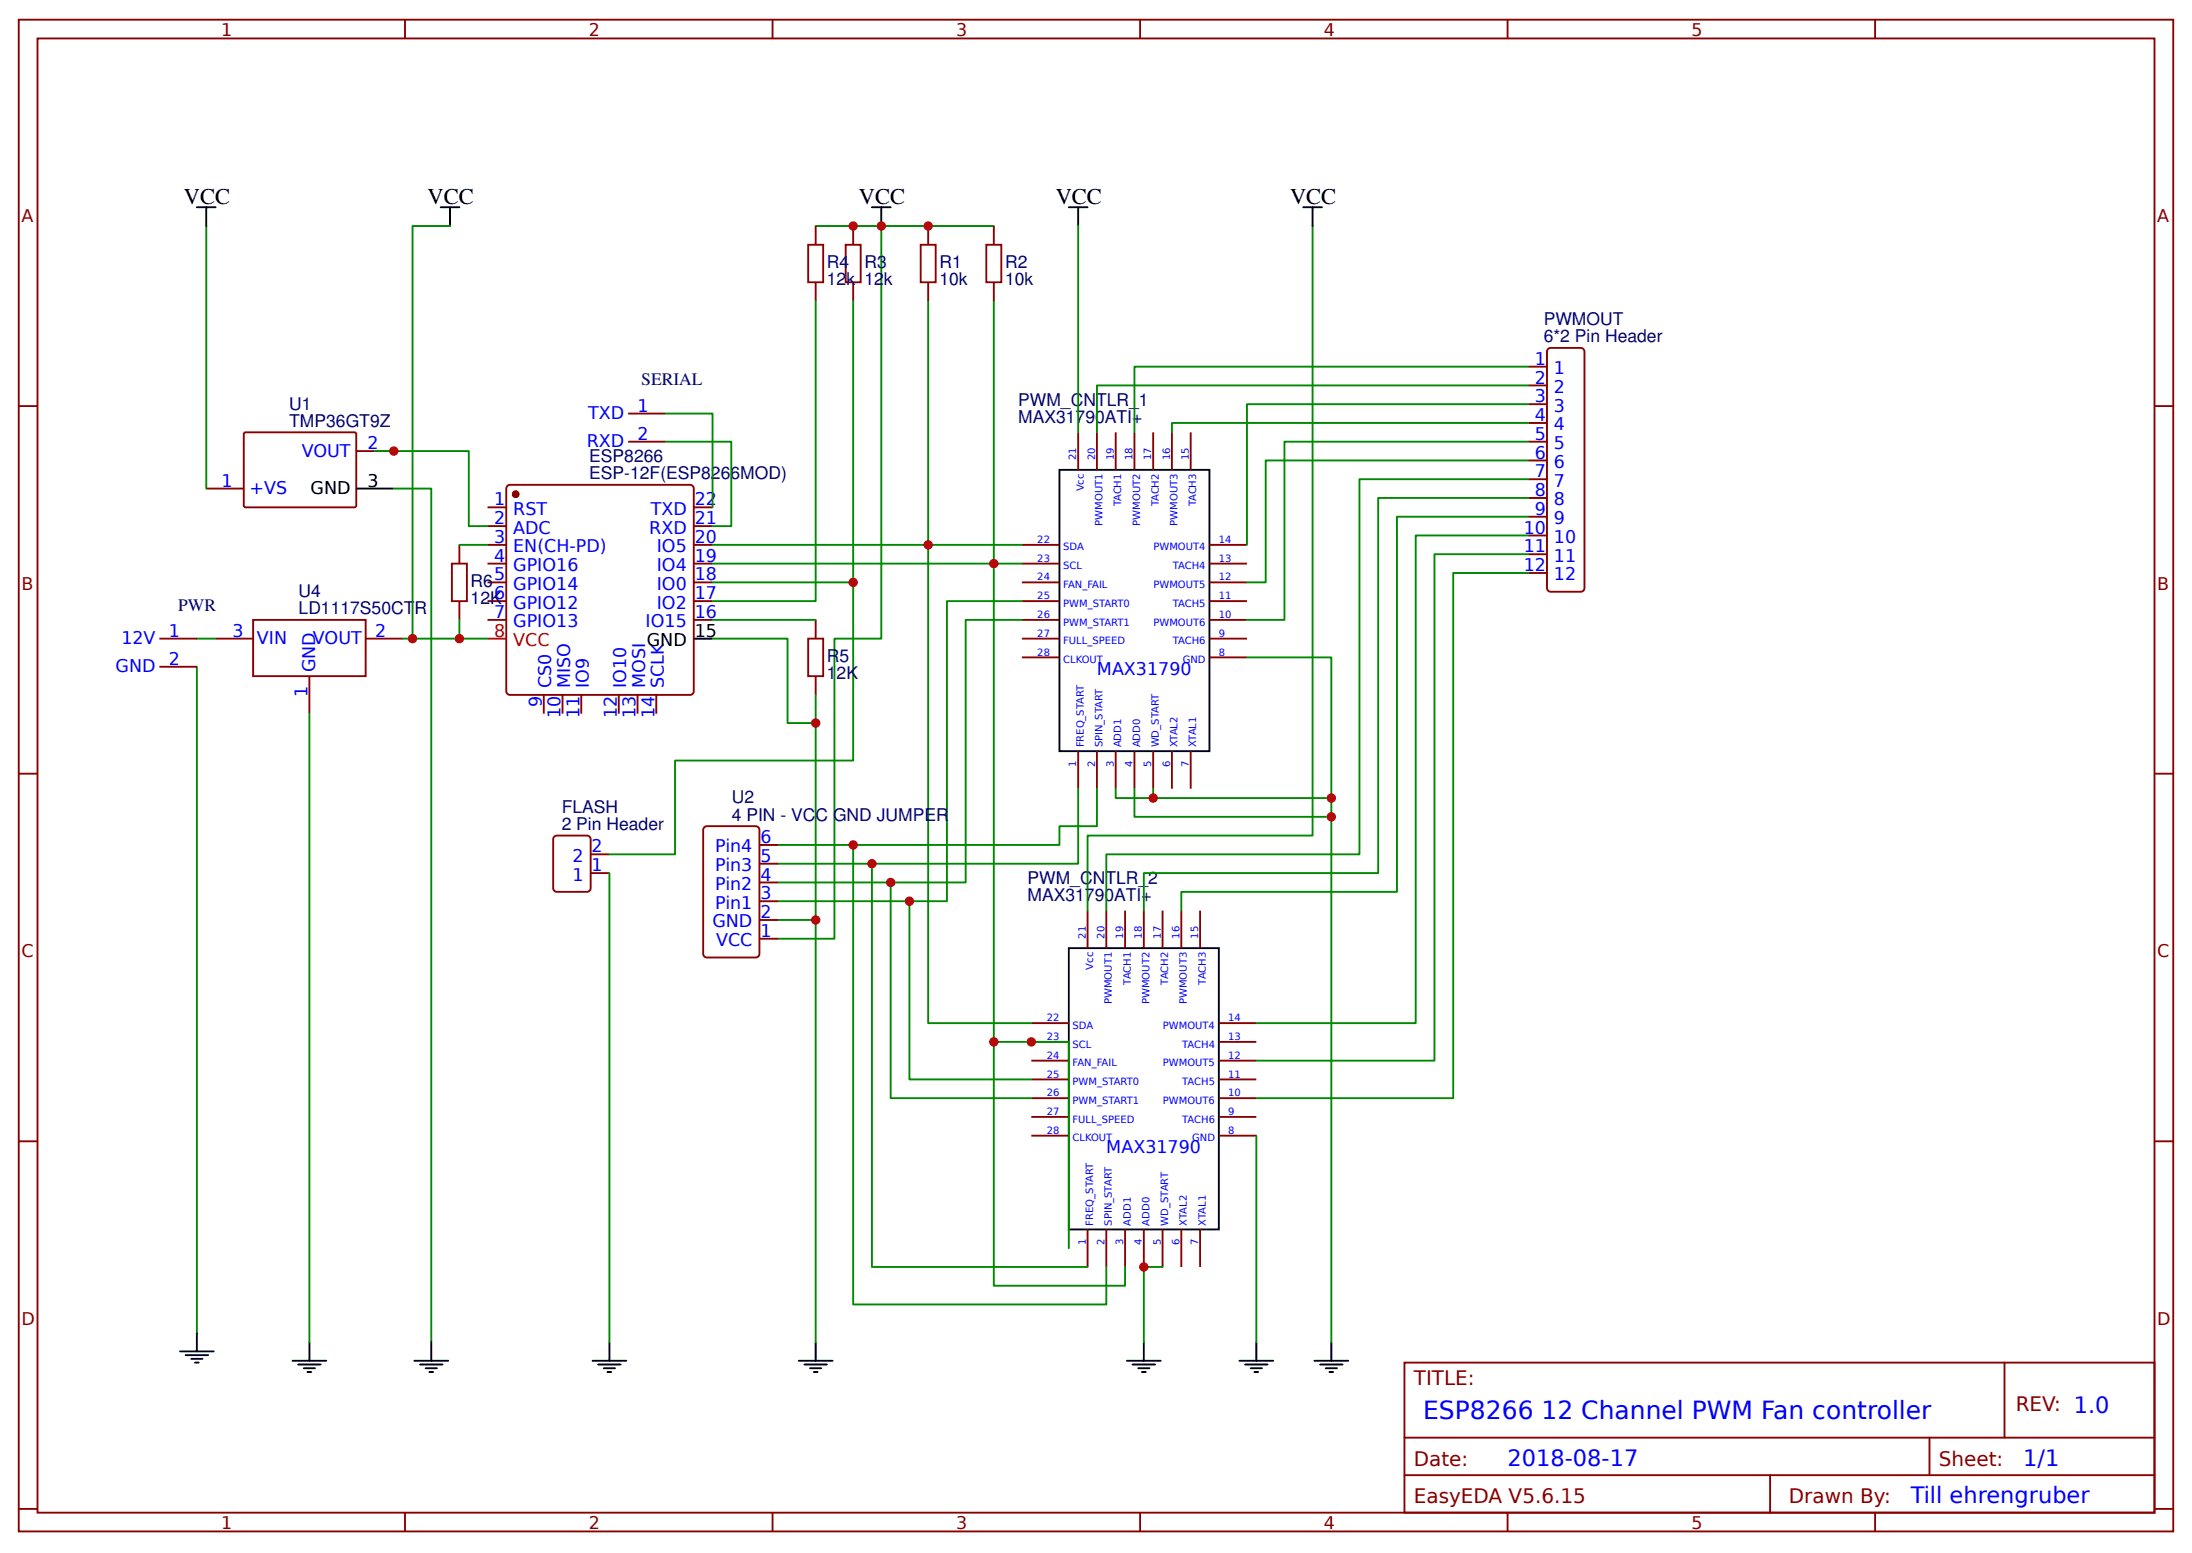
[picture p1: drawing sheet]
<svg xmlns="http://www.w3.org/2000/svg" width="309mm" height="219mm" viewBox="0 0 309 219" stroke-linecap="round" stroke-linejoin="round" font-family="sans-serif">
<g fill="none" stroke="#800" stroke-width=".26">
<path d="M2.6 2.8h304.1v213.2h-304.1zM5.3 5.4h298.7v208h-298.7zM57.1 2.8v2.6M109 2.8v2.6M160.9 2.8v2.6M212.7 2.8v2.6M264.6 2.8v2.6M115.1 31.9v2.6M115.1 39.8v2.7M120.4 31.9v2.6M120.4 39.8v2.7M131 31.9v2.6"/>
<path d="M131 39.8v2.7M140.2 31.9v2.6M140.2 39.8v2.7M2.6 57.3h2.7M88.6 58.3h5.3M215.6 51.7h2.7M215.6 54.4h2.7M215.6 57h2.7M215.6 59.7h2.7M218.4 49.3l.4-.2h4.2l.5 .2 .1 .3v33.3l-.1 .3-.5 .3h-4.2l-.4-.3-.1-.3v-33.3zM304 57.3h2.7M29.1 68.9h5.3"/>
<path d="M34.5 61h15.6l.2 .3-.1 10.1-.2 .2-15.5-.1-.1-.2v-10zM50.3 63.6h5.3M64.8 76.9v2.6M68.8 79.5h2.6M68.8 76.9h2.6M68.8 71.6h2.6M68.8 74.2h2.6M71.7 68.5l.3-.1h25.4l.4 .3 .1 .2v28.6l-.3 .5h-.2h-25.4l-.5-.2-.1-.3v-28.6zM88.6 62.3h5.3M97.9 79.5h2.6M97.9 76.9h2.6M97.9 71.6h2.6"/>
<path d="M97.9 74.2h2.6M144.2 79.5h5.3M144.2 76.9h5.3M152.1 61v5.3M154.8 61v5.3M157.4 61v5.3M160.1 61v5.3M162.7 61v5.3M165.4 61v5.3M168 61v5.3M170.7 79.5h5.2M170.7 76.9h5.2"/>
<path d="M215.6 62.3h2.7M215.6 65h2.7M215.6 67.6h2.7M215.6 70.2h2.7M215.6 72.9h2.7M215.6 75.5h2.7M215.6 78.2h2.7M22.5 90.1h5.3M22.5 94.1h5.3M30.4 90.1h5.3M35.7 87.4h15.9v8h-15.9zM43.7 95.4v5.3"/>
<path d="M51.6 90.1h5.3M64.8 84.8v2.6M68.8 87.4h2.6M68.8 84.8h2.6M68.8 82.2h2.6M76.7 98v2.7M79.4 98v2.7M82 98v2.7M87.3 98v2.7M90 98v2.7M92.6 98v2.7M97.9 87.4h2.6"/>
<path d="M97.9 84.8h2.6M97.9 82.2h2.6M115.1 87.4v2.7M115.1 95.4v2.6M144.2 92.7h5.3M144.2 90.1h5.3M144.2 87.4h5.3M144.2 84.8h5.3M144.2 82.2h5.3M170.7 92.7h5.2M170.7 90.1h5.2M170.7 87.4h5.2"/>
<path d="M170.7 84.8h5.2M170.7 82.2h5.2M215.6 80.8h2.7M2.6 109.1h2.7M78.1 118.1l.5-.2h4.2l.5 .2v7.2l-.2 .4-4.5 .1-.5-.3v-7.1zM99.5 116.6l7.1-.1 .5 .3 .1 .3v17.4l-.3 .5-7.2 .1-.4-.3-.1-.3v-17.4zM107.2 119.2h2.6M152.1 106v5.3M154.8 106v5.3M157.4 106v5.3M160.1 106v5.3M162.7 106v5.3"/>
<path d="M165.4 106v5.3M168 106v5.3M304 109.1h2.7M83.3 123.2h2.7M83.3 120.5h2.7M107.2 132.4h2.6M107.2 129.8h2.6M107.2 127.1h2.6M107.2 124.5h2.6M107.2 121.8h2.6M153.5 128.5v5.2M156.1 128.5v5.2"/>
<path d="M158.7 128.5v5.2M161.4 128.5v5.2M164 128.5v5.2M166.7 128.5v5.2M169.3 128.5v5.2M145.5 157.6h5.3M145.5 154.9h5.3M145.5 152.3h5.3M145.5 149.6h5.3M145.5 147h5.3M145.5 144.3h5.3M172 157.6h5.3"/>
<path d="M172 154.9h5.3M172 152.3h5.3M172 149.6h5.3M172 147h5.3M172 144.3h5.3M2.6 161h2.7M145.5 160.2h5.3M153.5 173.4v5.3M156.1 173.4v5.3M158.7 173.4v5.3M161.4 173.4v5.3M164 173.4v5.3"/>
<path d="M166.7 173.4v5.3M169.3 173.4v5.3M172 160.2h5.3M304 161h2.7M198.2 192.2h105.8v21.2h-105.8zM282.8 192.2v10.6M2.6 212.9h2.7M57.1 213.4v2.6M109 213.4v2.6M160.9 213.4v2.6M198.2 202.8h105.8M198.2 208.1h105.8"/>
<path d="M212.7 213.4v2.6M249.8 208.1v5.3M264.6 213.4v2.6M272.3 202.8v5.3M304 212.9h2.7"/>
</g>
<g fill="none" stroke="#000" stroke-width=".26">
<path d="M27.8 29.2h2.6M29.1 29.2v2.7M62.2 29.2h2.6M63.5 29.2v2.7M123 29.2h2.7M124.4 29.2v2.7M150.8 29.2h2.7M152.1 29.2v2.7M183.9 29.2h2.6M185.2 29.2v2.7M50.3 68.9h5.3M149.5 66.3h21.2v39.7h-21.2z"/>
<path d="M97.9 90.1h2.6M150.8 133.7h21.2v39.7h-21.2zM25.4 190.6h4.8M26.2 191.2h3.2M27 191.7h1.6M27.5 192.2h.5M27.8 188v2.6M41.3 192h4.7M42.1 192.5h3.1M42.9 193h1.5M43.4 193.5h.5M43.7 189.3v2.7"/>
<path d="M58.5 192h4.7M59.3 192.5h3.1M60.1 193h1.5M60.6 193.5h.5M60.9 189.3v2.7M83.6 192h4.8M84.4 192.5h3.2M85.2 193h1.6M85.7 193.5h.6M86 189.3v2.7M112.7 192h4.8M113.5 192.5h3.2"/>
<path d="M114.3 193h1.6M114.8 193.5h.6M115.1 189.3v2.7M159 192h4.8M159.8 192.5h3.2M160.6 193h1.6M161.1 193.5h.6M161.4 189.3v2.7M174.9 192h4.8M175.7 192.5h3.2M176.5 193h1.6M177 193.5h.5"/>
<path d="M177.3 189.3v2.7M185.5 192h4.7M186.3 192.5h3.1M187.1 193h1.5M187.6 193.5h.5M187.9 189.3v2.7"/>
</g>
<circle cx="72.8" cy="69.7" r=".4" fill="#800" stroke="#800" stroke-width=".26"/>
<path d="M68.8 90.1h2.6" fill="none" stroke="#f00" stroke-width=".26"/>
<g fill="none" stroke="#080" stroke-width=".26">
<path d="M29.1 31.9v37M63.5 31.9h-5.3v58.2h10.6M115.1 31.9h9.3M140.2 31.9h-15.8v58.2h-6.7v42.3h-7.9M152.1 31.9v29.1M185.2 31.9v86h-31.7v10.6M93.9 58.3h6.6v13.3M115.1 42.5v42.3h-14.6M120.4 42.5v39.7M131 42.5v101.8h14.5M140.2 42.5v104.5h10.6v29.1M215.6 54.4h-60.8v6.6"/>
<path d="M215.6 51.7h-55.5v9.3M215.6 59.7h-50.2v1.3M215.6 57h-39.7v19.9M52.9 63.6h13.2v10.6h2.7M55.6 68.9h5.3v120.4M64.8 76.9h4M93.9 62.3h9.3v11.9h-2.7M100.5 76.9h43.7M100.5 79.5h43.7M215.6 67.6h-23.8v52.9h-35.7v8M215.6 70.2h-21.1v53h-33.1v5.3M215.6 72.9h-18.5v52.9h-30.4v2.7"/>
<path d="M215.6 75.5h-15.8v68.8h-22.5M215.6 78.2h-13.2v71.4h-25.1M215.6 65h-37v17.2h-2.7M215.6 62.3h-34.4v25.1h-5.3M27.8 90.1h2.6M27.8 94.1v93.9M56.9 90.1h1.3M64.8 87.4v2.7M100.5 82.2h19.9v25.1h-25.2v13.2h-9.2M100.5 90.1h10.6v11.9h4v-4M100.5 87.4h14.6M144.2 84.8h-10.6v42.3h-23.8"/>
<path d="M144.2 87.4h-7.9v37.1h-26.5M175.9 92.7h12v96.6M215.6 80.8h-10.5v74.1h-27.8M43.7 100.7v88.6M109.8 119.2h10.6v64.8h35.7v-5.3M115.1 102v27.8h-5.3M152.1 111.3v10.5h-42.3M154.8 111.3v5.2h-5.3v2.7h-29.1M157.4 111.3v1.3h30.5M160.1 111.3v3.9h27.8M162.7 111.3v1.3M86 123.2v66.1"/>
<path d="M115.1 129.8v59.5M123 121.8v56.9h30.5M125.7 124.5v30.4h19.8M128.3 127.1v25.2h17.2M140.2 147v34.4h18.5v-2.7M164 178.7h-2.6v10.6M177.3 160.2v29.1"/>
</g>
<path d="M114 34.5h2.2v5.3h-2.2zM119.3 34.5h2.1v5.3h-2.1zM129.9 34.5h2.1v5.3h-2.1zM139.2 34.5h2.1v5.3h-2.1zM63.8 79.5h2.1v5.3h-2.1zM114 90.1h2.2v5.3h-2.2z" fill="none" stroke="#a00000" stroke-width=".26"/>
<g fill="#c00">
<circle cx="64.8" cy="90.1" r=".66"/>
<circle cx="161.4" cy="178.7" r=".66"/>
<circle cx="145.5" cy="147" r=".66"/>
<circle cx="124.4" cy="31.9" r=".66"/>
<circle cx="120.4" cy="119.2" r=".66"/>
<circle cx="123" cy="121.8" r=".66"/>
<circle cx="125.7" cy="124.5" r=".66"/>
<circle cx="140.2" cy="147" r=".66"/>
<circle cx="187.9" cy="115.2" r=".66"/>
<circle cx="140.2" cy="79.5" r=".66"/>
<circle cx="131" cy="76.9" r=".66"/>
<circle cx="187.9" cy="112.6" r=".66"/>
<circle cx="128.3" cy="127.1" r=".66"/>
<circle cx="131" cy="31.9" r=".66"/>
<circle cx="120.4" cy="82.2" r=".66"/>
<circle cx="120.4" cy="31.9" r=".66"/>
<circle cx="115.1" cy="102" r=".66"/>
<circle cx="115.1" cy="129.8" r=".66"/>
<circle cx="55.6" cy="63.6" r=".66"/>
<circle cx="58.2" cy="90.1" r=".66"/>
<circle cx="162.7" cy="112.6" r=".66"/>
</g>
<text font-size="3.5" fill="#00f" x="200.8" y="200.2">ESP8266 12 Channel PWM Fan controller</text>
<g font-size="3.2">
<text x="25.9" y="28.7">VCC</text>
<text x="60.3" y="28.7">VCC</text>
<text x="121.2" y="28.7">VCC</text>
<text x="149" y="28.7">VCC</text>
<text x="182" y="28.7">VCC</text>
</g>
<g font-size="3.2" fill="#00f">
<text x="212.7" y="206.8">2018-08-17</text>
<text x="285.5" y="206.8">1/1</text>
<text x="269.6" y="212.1">Till ehrengruber</text>
</g>
<g font-size="2.8" fill="#800">
<text x="199.5" y="195.4">TITLE:</text>
<text x="284.4" y="199.1">REV: 1.0</text>
<text x="199.5" y="206.8">Date:</text>
<text x="273.6" y="206.8">Sheet:</text>
<text x="199.5" y="212.1">EasyEDA V5.6.15</text>
<text x="252.4" y="212.1">Drawn By:</text>
</g>
<g font-size="2.5" fill="#800">
<text x="31.2" y="5">1</text>
<text x="83.1" y="5">2</text>
<text x="134.9" y="5">3</text>
<text x="186.8" y="5">4</text>
<text x="238.7" y="5">5</text>
<text x="3" y="31.4">A</text>
<text x="304.4" y="31.4">A</text>
<text x="3" y="83.2">B</text>
<text x="304.4" y="83.2">B</text>
<text x="3" y="135.1">C</text>
<text x="304.4" y="135.1">C</text>
<text x="3" y="186.9">D</text>
<text x="304.4" y="186.9">D</text>
<text x="31.2" y="215.6">1</text>
<text x="83.1" y="215.6">2</text>
<text x="134.9" y="215.6">3</text>
<text x="186.8" y="215.6">4</text>
<text x="238.7" y="215.6">5</text>
</g>
<g font-size="2.5" fill="#000080">
<text x="116.7" y="40.2">12k</text>
<text x="116.7" y="37.8">R4</text>
<text x="122" y="40.3">12k</text>
<text x="122" y="37.8">R3</text>
<text x="132.6" y="40.3">10k</text>
<text x="132.6" y="37.8">R1</text>
<text x="141.8" y="40.3">10k</text>
<text x="141.8" y="37.8">R2</text>
<text x="217.8" y="45.9">PWMOUT</text>
<text x="217.8" y="48.3">6*2 Pin Header</text>
<text x="40.8" y="57.8">U1</text>
<text x="90.5" y="54.4">SERIAL</text>
<text x="143.7" y="59.7">MAX31790ATI+</text>
<text x="143.7" y="57.3">PWM_CNTLR_1</text>
<text x="40.8" y="60.2">TMP36GT9Z</text>
<text x="83.1" y="65.2">ESP8266</text>
<text x="83.1" y="67.6">ESP-12F(ESP8266MOD)</text>
<text x="66.4" y="82.8">R6</text>
<text x="25.1" y="86.1">PWR</text>
<text x="42.1" y="86.7">LD1117S50CTR</text>
<text x="42.1" y="84.3">U4</text>
<text x="66.4" y="85.2">12K</text>
<text x="116.7" y="95.8">12K</text>
<text x="116.7" y="93.4">R5</text>
<text x="103.3" y="113.3">U2</text>
<text x="79.3" y="117.1">2 Pin Header</text>
<text x="79.3" y="114.7">FLASH</text>
<text x="103.3" y="115.8">4 PIN - VCC GND JUMPER</text>
<text x="145" y="124.8">PWM_CNTLR_2</text>
<text x="145" y="127.1">MAX31790ATI+</text>
</g>
<g font-size="2.5" fill="#00f">
<text x="216.6" y="51.5">1</text>
<text x="219.3" y="52.8">1</text>
<text x="83" y="59.1">TXD</text>
<text x="90" y="58.1">1</text>
<text x="216.6" y="54.1">2</text>
<text x="216.6" y="56.8">3</text>
<text x="216.6" y="59.4">4</text>
<text x="219.3" y="55.4">2</text>
<text x="219.3" y="58.1">3</text>
<text x="42.6" y="64.4">VOUT</text>
<text x="51.9" y="63.4">2</text>
<text x="82.8" y="63.1">RXD</text>
<text x="90" y="62">2</text>
<text x="216.6" y="62">5</text>
<text x="216.6" y="64.7">6</text>
<text x="219.3" y="60.7">4</text>
<text x="219.3" y="63.4">5</text>
<text x="31.2" y="68.7">1</text>
<text x="35.2" y="69.7">+VS</text>
<text x="69.7" y="71.3">1</text>
<text x="98" y="71.3">22</text>
<text x="216.6" y="67.3">7</text>
<text x="216.6" y="70">8</text>
<text x="219.3" y="66">6</text>
<text x="219.3" y="68.7">7</text>
<text x="219.3" y="71.3">8</text>
<text x="69.7" y="74">2</text>
<text x="69.7" y="76.6">3</text>
<text x="72.4" y="72.6">RST</text>
<text x="72.4" y="75.3">ADC</text>
<text x="72.4" y="77.9">EN(CH-PD)</text>
<text x="91.6" y="75.3">RXD</text>
<text x="91.8" y="72.6">TXD</text>
<text x="92.7" y="77.9">IO5</text>
<text x="98" y="76.6">20</text>
<text x="98" y="74">21</text>
<text x="215" y="75.3">10</text>
<text x="215" y="77.9">11</text>
<text x="216.6" y="72.6">9</text>
<text x="219.3" y="74">9</text>
<text x="219.3" y="76.6">10</text>
<text x="69.7" y="79.2">4</text>
<text x="69.7" y="81.9">5</text>
<text x="72.4" y="80.6">GPIO16</text>
<text x="72.4" y="83.2">GPIO14</text>
<text x="92.7" y="83.2">IO0</text>
<text x="92.7" y="80.6">IO4</text>
<text x="98" y="81.9">18</text>
<text x="98" y="79.2">19</text>
<text x="215" y="80.6">12</text>
<text x="219.3" y="79.2">11</text>
<text x="219.3" y="81.9">12</text>
<text x="23.8" y="89.8">1</text>
<text x="32.8" y="89.8">3</text>
<text x="52.9" y="89.8">2</text>
<text x="69.7" y="84.5">6</text>
<text x="69.7" y="87.2">7</text>
<text x="72.4" y="85.9">GPIO12</text>
<text x="72.4" y="88.5">GPIO13</text>
<text x="91.1" y="88.5">IO15</text>
<text x="92.7" y="85.9">IO2</text>
<text x="98" y="87.2">16</text>
<text x="98" y="84.5">17</text>
<text x="16.3" y="94.9">GND</text>
<text x="17.1" y="90.9">12V</text>
<text x="23.8" y="93.8">2</text>
<text x="36.2" y="90.9">VIN</text>
<text x="44.2" y="90.9">VOUT</text>
<text x="44.4" y="94.9" transform="rotate(-90 44.4 94.9)">GND</text>
<text x="154.8" y="95.2">MAX31790</text>
<text x="43.4" y="98.3" transform="rotate(-90 43.4 98.3)">1</text>
<text x="76.5" y="99.7" transform="rotate(-90 76.5 99.7)">9</text>
<text x="77.8" y="97" transform="rotate(-90 77.8 97)">CS0</text>
<text x="79.1" y="101.3" transform="rotate(-90 79.1 101.3)">10</text>
<text x="80.4" y="97" transform="rotate(-90 80.4 97)">MISO</text>
<text x="81.8" y="101.3" transform="rotate(-90 81.8 101.3)">11</text>
<text x="83.1" y="97" transform="rotate(-90 83.1 97)">IO9</text>
<text x="87" y="101.3" transform="rotate(-90 87 101.3)">12</text>
<text x="88.4" y="97" transform="rotate(-90 88.4 97)">IO10</text>
<text x="89.7" y="101.3" transform="rotate(-90 89.7 101.3)">13</text>
<text x="91" y="97" transform="rotate(-90 91 97)">MOSI</text>
<text x="92.3" y="101.3" transform="rotate(-90 92.3 101.3)">14</text>
<text x="93.7" y="97" transform="rotate(-90 93.7 97)">SCLK</text>
<text x="107.3" y="118.9">6</text>
<text x="80.8" y="124.2">1</text>
<text x="80.8" y="121.6">2</text>
<text x="83.5" y="122.9">1</text>
<text x="83.5" y="120.3">2</text>
<text x="100.9" y="125.5">Pin2</text>
<text x="100.9" y="122.9">Pin3</text>
<text x="100.9" y="120.3">Pin4</text>
<text x="107.3" y="124.2">4</text>
<text x="107.3" y="121.6">5</text>
<text x="100.5" y="130.8">GND</text>
<text x="100.9" y="128.2">Pin1</text>
<text x="107.3" y="129.5">2</text>
<text x="107.3" y="126.9">3</text>
<text x="101" y="133.5">VCC</text>
<text x="107.3" y="132.2">1</text>
<text x="156.1" y="162.7">MAX31790</text>
</g>
<g font-size="2.5">
<text x="43.8" y="69.7">GND</text>
<text x="51.9" y="68.7">3</text>
<text x="98" y="89.8">15</text>
<text x="91.3" y="91.1">GND</text>
</g>
<g font-size="2.5" fill="#f00">
<text x="69.7" y="89.8">8</text>
<text x="72.4" y="91.1">VCC</text>
</g>
<g font-size="1.4" fill="#00f">
<text x="151.9" y="65" transform="rotate(-90 151.9 65)">21</text>
<text x="154.5" y="65" transform="rotate(-90 154.5 65)">20</text>
<text x="157.2" y="65" transform="rotate(-90 157.2 65)">19</text>
<text x="159.8" y="65" transform="rotate(-90 159.8 65)">18</text>
<text x="162.5" y="65" transform="rotate(-90 162.5 65)">17</text>
<text x="165.1" y="65" transform="rotate(-90 165.1 65)">16</text>
<text x="167.7" y="65" transform="rotate(-90 167.7 65)">15</text>
<text x="152.9" y="69.3" transform="rotate(-90 152.9 69.3)">Vcc</text>
<text x="158.2" y="71.4" transform="rotate(-90 158.2 71.4)">TACH1</text>
<text x="163.5" y="71.4" transform="rotate(-90 163.5 71.4)">TACH2</text>
<text x="168.8" y="71.4" transform="rotate(-90 168.8 71.4)">TACH3</text>
<text x="146.4" y="76.6">22</text>
<text x="150" y="77.7">SDA</text>
<text x="155.6" y="74.2" transform="rotate(-90 155.6 74.2)">PWMOUT1</text>
<text x="160.9" y="74.2" transform="rotate(-90 160.9 74.2)">PWMOUT2</text>
<text x="162.8" y="77.7">PWMOUT4</text>
<text x="166.2" y="74.2" transform="rotate(-90 166.2 74.2)">PWMOUT3</text>
<text x="172" y="76.6">14</text>
<text x="146.4" y="79.2">23</text>
<text x="146.4" y="81.9">24</text>
<text x="150" y="80.3">SCL</text>
<text x="150" y="82.9">FAN_FAIL</text>
<text x="162.8" y="82.9">PWMOUT5</text>
<text x="165.5" y="80.3">TACH4</text>
<text x="172" y="81.9">12</text>
<text x="172" y="79.2">13</text>
<text x="146.4" y="84.5">25</text>
<text x="146.4" y="87.2">26</text>
<text x="146.4" y="89.8">27</text>
<text x="150" y="85.6">PWM_START0</text>
<text x="150" y="88.2">PWM_START1</text>
<text x="162.8" y="88.2">PWMOUT6</text>
<text x="165.5" y="85.6">TACH5</text>
<text x="172" y="89.8">9</text>
<text x="172" y="87.2">10</text>
<text x="172" y="84.5">11</text>
<text x="146.4" y="92.5">28</text>
<text x="150" y="90.9">FULL_SPEED</text>
<text x="150" y="93.5">CLKOUT</text>
<text x="165.5" y="90.9">TACH6</text>
<text x="166.9" y="93.5">GND</text>
<text x="172" y="92.5">8</text>
<text x="152.9" y="105.4" transform="rotate(-90 152.9 105.4)">FREQ_START</text>
<text x="155.6" y="105.4" transform="rotate(-90 155.6 105.4)">SPIN_START</text>
<text x="158.2" y="105.4" transform="rotate(-90 158.2 105.4)">ADD1</text>
<text x="160.9" y="105.4" transform="rotate(-90 160.9 105.4)">ADD0</text>
<text x="163.5" y="105.4" transform="rotate(-90 163.5 105.4)">WD_START</text>
<text x="166.2" y="105.4" transform="rotate(-90 166.2 105.4)">XTAL2</text>
<text x="168.8" y="105.4" transform="rotate(-90 168.8 105.4)">XTAL1</text>
<text x="151.9" y="108.2" transform="rotate(-90 151.9 108.2)">1</text>
<text x="154.5" y="108.2" transform="rotate(-90 154.5 108.2)">2</text>
<text x="157.2" y="108.2" transform="rotate(-90 157.2 108.2)">3</text>
<text x="159.8" y="108.2" transform="rotate(-90 159.8 108.2)">4</text>
<text x="162.5" y="108.2" transform="rotate(-90 162.5 108.2)">5</text>
<text x="165.1" y="108.2" transform="rotate(-90 165.1 108.2)">6</text>
<text x="167.7" y="108.2" transform="rotate(-90 167.7 108.2)">7</text>
<text x="153.2" y="132.4" transform="rotate(-90 153.2 132.4)">21</text>
<text x="154.3" y="136.8" transform="rotate(-90 154.3 136.8)">Vcc</text>
<text x="155.8" y="132.4" transform="rotate(-90 155.8 132.4)">20</text>
<text x="158.5" y="132.4" transform="rotate(-90 158.5 132.4)">19</text>
<text x="161.1" y="132.4" transform="rotate(-90 161.1 132.4)">18</text>
<text x="163.8" y="132.4" transform="rotate(-90 163.8 132.4)">17</text>
<text x="166.4" y="132.4" transform="rotate(-90 166.4 132.4)">16</text>
<text x="169.1" y="132.4" transform="rotate(-90 169.1 132.4)">15</text>
<text x="156.9" y="141.6" transform="rotate(-90 156.9 141.6)">PWMOUT1</text>
<text x="159.5" y="138.9" transform="rotate(-90 159.5 138.9)">TACH1</text>
<text x="162.2" y="141.6" transform="rotate(-90 162.2 141.6)">PWMOUT2</text>
<text x="164.8" y="138.9" transform="rotate(-90 164.8 138.9)">TACH2</text>
<text x="167.5" y="141.6" transform="rotate(-90 167.5 141.6)">PWMOUT3</text>
<text x="170.1" y="138.9" transform="rotate(-90 170.1 138.9)">TACH3</text>
<text x="147.7" y="144.1">22</text>
<text x="147.7" y="146.7">23</text>
<text x="147.7" y="149.4">24</text>
<text x="151.3" y="145.1">SDA</text>
<text x="151.3" y="147.8">SCL</text>
<text x="164.1" y="145.1">PWMOUT4</text>
<text x="166.8" y="147.8">TACH4</text>
<text x="173.3" y="149.4">12</text>
<text x="173.3" y="146.7">13</text>
<text x="173.3" y="144.1">14</text>
<text x="147.7" y="152">25</text>
<text x="147.7" y="154.6">26</text>
<text x="151.3" y="150.4">FAN_FAIL</text>
<text x="151.3" y="153.1">PWM_START0</text>
<text x="151.3" y="155.7">PWM_START1</text>
<text x="164.1" y="155.7">PWMOUT6</text>
<text x="164.1" y="150.4">PWMOUT5</text>
<text x="166.8" y="153.1">TACH5</text>
<text x="173.3" y="154.6">10</text>
<text x="173.3" y="152">11</text>
<text x="147.7" y="157.3">27</text>
<text x="147.7" y="159.9">28</text>
<text x="151.3" y="158.4">FULL_SPEED</text>
<text x="151.3" y="161">CLKOUT</text>
<text x="166.8" y="158.4">TACH6</text>
<text x="168.2" y="161">GND</text>
<text x="173.3" y="159.9">8</text>
<text x="173.3" y="157.3">9</text>
<text x="154.3" y="172.9" transform="rotate(-90 154.3 172.9)">FREQ_START</text>
<text x="156.9" y="172.9" transform="rotate(-90 156.9 172.9)">SPIN_START</text>
<text x="159.5" y="172.9" transform="rotate(-90 159.5 172.9)">ADD1</text>
<text x="162.2" y="172.9" transform="rotate(-90 162.2 172.9)">ADD0</text>
<text x="164.8" y="172.9" transform="rotate(-90 164.8 172.9)">WD_START</text>
<text x="167.5" y="172.9" transform="rotate(-90 167.5 172.9)">XTAL2</text>
<text x="170.1" y="172.9" transform="rotate(-90 170.1 172.9)">XTAL1</text>
<text x="153.2" y="175.7" transform="rotate(-90 153.2 175.7)">1</text>
<text x="155.8" y="175.7" transform="rotate(-90 155.8 175.7)">2</text>
<text x="158.5" y="175.7" transform="rotate(-90 158.5 175.7)">3</text>
<text x="161.1" y="175.7" transform="rotate(-90 161.1 175.7)">4</text>
<text x="163.8" y="175.7" transform="rotate(-90 163.8 175.7)">5</text>
<text x="166.4" y="175.7" transform="rotate(-90 166.4 175.7)">6</text>
<text x="169.1" y="175.7" transform="rotate(-90 169.1 175.7)">7</text>
</g>
</svg>
